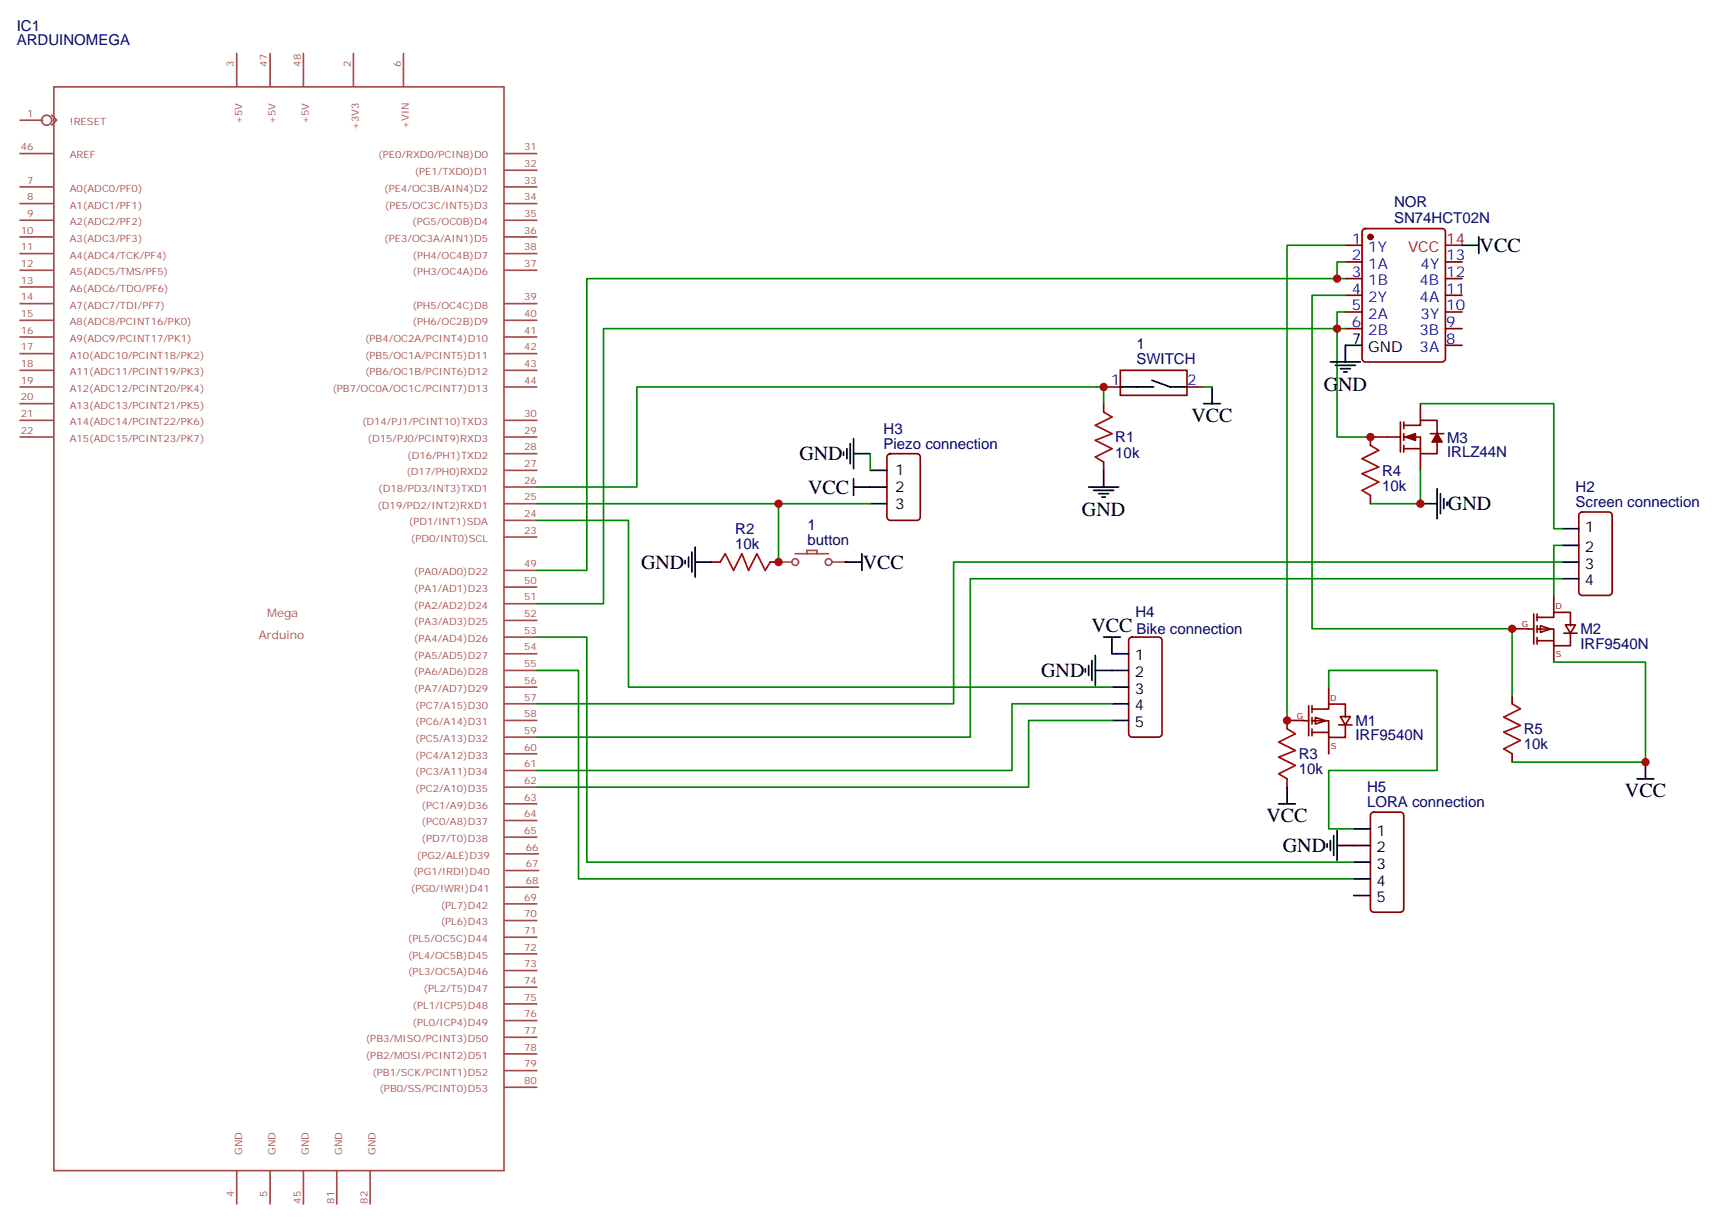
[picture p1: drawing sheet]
<svg xmlns="http://www.w3.org/2000/svg" width="364mm" height="259mm" viewBox="0 0 364 259" stroke-linecap="round" stroke-linejoin="round" font-family="sans-serif">
<g fill="none" stroke="#a64a4a" stroke-width=".35">
<path d="M11.4 18.4h95.2v229.3h-95.2zM50.1 11.3v7M57.1 11.3v7M64.2 11.3v7M74.8 11.3v7M85.4 11.3v7M4.2 32.5h7M4.2 39.5h7M4.2 25.4h4.9M10.9 24.4l1.1 1-1.1 1.1M106.7 32.5h6.9M106.7 39.5h6.9"/>
<path d="M106.7 36h6.9M4.2 53.7h7M4.2 50.1h7M4.2 46.6h7M4.2 43.1h7M4.2 57.2h7M106.7 53.7h6.9M106.7 50.1h6.9M106.7 46.6h6.9M106.7 43.1h6.9M106.7 57.2h6.9M4.2 71.3h7"/>
<path d="M4.2 74.8h7M4.2 78.4h7M4.2 60.7h7M4.2 64.2h7M4.2 67.8h7M106.7 71.3h6.9M106.7 74.8h6.9M106.7 78.4h6.9M106.7 64.2h6.9M106.7 67.8h6.9M4.2 81.9h7M4.2 92.5h7"/>
<path d="M4.2 88.9h7M4.2 85.4h7M106.7 81.9h6.9M106.7 99.5h6.9M106.7 96h6.9M106.7 92.5h6.9M106.7 88.9h6.9M106.7 113.6h6.9M106.7 110.1h6.9M106.7 106.6h6.9M106.7 103h6.9M106.7 138.3h6.9"/>
<path d="M106.7 134.8h6.9M106.7 131.3h6.9M106.7 127.7h6.9M106.7 124.2h6.9M106.7 120.7h6.9M106.7 145.4h6.9M106.7 141.9h6.9M106.7 159.5h6.9M106.7 156h6.9M106.7 152.4h6.9M106.7 148.9h6.9M106.7 173.6h6.9"/>
<path d="M106.7 170.1h6.9M106.7 166.5h6.9M106.7 163h6.9M106.7 177.1h6.9M106.7 198.3h6.9M106.7 194.8h6.9M106.7 191.2h6.9M107 187.7h6.9M107 184.2h6.9M107 180.7h6.9M106.7 219.5h6.9M106.7 215.9h6.9"/>
<path d="M106.7 212.4h6.9M106.7 208.9h6.9M106.7 205.4h6.9M106.7 201.8h6.9M106.7 226.5h6.9M106.7 230h6.9M106.7 223h6.9M50.1 247.8v6.9M57.1 247.8v6.9M64.2 247.8v6.9M71.3 247.8v6.9M78.3 247.8v6.9"/>
<circle cx="9.9" cy="25.4" r="1.06"/>
</g>
<g fill="#870000" stroke="#870000" stroke-width=".35">
<path d="M297.4 92.5l2.1-.7v1.4z"/>
<path d="M304.1 91.8l1.1 1.7h-2.2z"/>
</g>
<path d="M290 92.5h6.3M296.3 89.3v6.3M297 90h3.6v-1.1h3.5v2.9M297 92.5h3.6v3.5h3.5v-2.5M297 94.9h3.6M297 89.3v1.4M297 91.8v1.4M297 94.2v1.4M300.6 85.4v3.5M300.6 96v3.5M302.7 91.8h2.8M283.3 153.4h2.8" fill="none" stroke="#870000" stroke-width=".35"/>
<path d="M283.6 151.6h2.1l-1 1.8z" fill="#fff" stroke="#870000" stroke-width=".35"/>
<g fill="none" stroke="#870000" stroke-width=".35">
<path d="M330.9 134h2.8M272.3 152.4h3.6M275.9 152.5h1M276.9 149.3v6.4M277.6 152.5h3.6v3.5h3.5v-2.4M277.6 150h3.6v-1h3.5v2.8M277.6 149.3v1.4M277.6 151.8v1.4M277.6 154.3v1.4M277.6 155h3.6M278.3 151.8l2.2 .7-2.2 .7zM281.2 145.4v3.5"/>
<path d="M281.2 156v3.5"/>
</g>
<path d="M331.3 132.2h2.1l-1.1 1.8z" fill="#fff" stroke="#870000" stroke-width=".35"/>
<path d="M320 133h3.5M323.5 133.1h1M324.5 129.9v6.4M325.3 133.1h3.5v3.5h3.5v-2.4M325.3 130.6h3.5v-1h3.5v2.8M325.3 129.9v1.4M325.3 132.4v1.4M325.3 134.9v1.4M325.3 135.6h3.5M326 132.4l2.1 .7-2.1 .7zM328.8 126v3.5M328.8 136.6v3.5" fill="none" stroke="#870000" stroke-width=".35"/>
<g fill="none" stroke="#a64a4a" stroke-width=".35">
<path d="M164.7 118.9h2.9M168.3 117.2h7M170.7 117.2v-.7h2.2v.7M176 118.9h2.9"/>
<circle cx="168.3" cy="118.9" r=".71"/>
<circle cx="175.3" cy="118.9" r=".71"/>
</g>
<g fill="#a64a4a">
<circle cx="178.9" cy="118.9" r=".18"/>
<circle cx="164.7" cy="118.9" r=".18"/>
</g>
<path d="M233.5 87.2l1.8 1-3.5 1.8 3.5 1.8-3.5 1.4 3.5 1.7-3.5 1.8 1.7 1.1M290 94.2l1.7 1.1-3.5 1.7 3.5 1.8-3.5 1.4 3.5 1.8-3.5 1.8 1.8 1M152.4 118.9l1.1-1.7 1.7 3.5 1.8-3.5 1.4 3.5 1.8-3.5 1.7 3.5 1.1-1.8M272.3 154.2l1.8 1.1-3.5 1.7 3.5 1.8-3.5 1.4 3.5 1.8-3.5 1.7 1.7 1.1M320 148.9l1.7 1.1-3.5 1.7 3.5 1.8-3.5 1.4 3.5 1.8-3.5 1.7 1.8 1.1" fill="none" stroke="#a10000" stroke-width=".35"/>
<g fill="none" stroke="#870000" stroke-width=".35">
<path d="M284.7 55.4h3.5M284.7 58.9h3.5M284.7 51.9h3.5M288.5 48.6l.4-.2h16.3a.71 .71 0 0 1 .7 .7v26.8a.76 .76 0 0 1-.7 .7h-16.3a.76 .76 0 0 1-.7-.7v-26.8zM305.9 55.4h3.5M305.9 58.9h3.5M237.1 78.4h14.1v5.2h-14.1zM284.7 62.5h3.5M284.7 66h3.5M284.7 69.5h3.5M305.9 62.5h3.5M305.9 66h3.5"/>
<path d="M305.9 69.5h3.5M305.9 73.1h3.5M187.9 96.2l.5-.2h5.6a.71 .71 0 0 1 .7 .7v12.7a.76 .76 0 0 1-.7 .7h-5.6a.76 .76 0 0 1-.7-.7v-12.7zM233.5 85.4v1.8M233.5 97.8v1.7M233.5 81.9h3.6M251.2 81.9h3.5M290 92.5v1.7M150.6 118.9h1.8M163 118.9h1.7M290 104.8v1.8M334.3 108.5l.5-.2h5.6a.71 .71 0 0 1 .7 .7v16.3a.76 .76 0 0 1-.7 .7h-5.6a.76 .76 0 0 1-.7-.7v-16.3z"/>
<path d="M239.1 135l.4-.2h5.7a.71 .71 0 0 1 .7 .7v19.8a.76 .76 0 0 1-.7 .7h-5.7a.76 .76 0 0 1-.7-.7v-19.8zM272.3 152.4v1.8M320 147.1v1.8M320 159.5v1.8M272.3 164.8v1.7M290.2 172l.5-.2h5.6a.71 .71 0 0 1 .7 .7v19.8a.76 .76 0 0 1-.7 .7h-5.6a.76 .76 0 0 1-.7-.7v-19.8z"/>
</g>
<g fill="none" stroke="#000" stroke-width=".35">
<path d="M309.4 51.9h3.5M312.9 50.1v3.6M281.5 76.6h6.4M282.6 77.3h4.2M283.6 78h2.2M284.3 78.7h.7M288.2 73.1h-3.5v3.5M178.5 95.6v.7M179.2 94.9v2.1M179.9 93.9v4.2M180.6 92.8v6.4M180.6 96h3.5"/>
<path d="M184.1 99.5h3.6M233.5 99.5v3.5M237.1 81.9h7M243.8 80.5l3.8 1.4h3.6M254.7 85.4h3.5M256.5 81.9v3.5M145 118.6v.7M145.7 117.9v2.1M146.4 116.8v4.2M147.1 118.9h3.5M147.1 115.7v6.4M178.9 118.9h3.5"/>
<path d="M180.6 103h7.1M180.6 101.3v3.5M182.4 117.2v3.5M184.1 106.6h3.6M230.4 103h6.3M231.4 103.8h4.3M232.5 104.5h2.1M233.2 105.2h.7M300.6 106.6h3.5M304.1 103.4v6.3M304.8 104.5v4.2M305.5 105.5v2.1"/>
<path d="M306.2 106.2v.7M330.6 111.9h3.5M330.6 115.4h3.5M330.6 118.9h3.5M231.1 139.7v4.3M231.8 138.7v6.3M233.5 134.8h3.6M235.3 134.8v3.5h3.5M330.6 122.4h3.5M229.7 141.5v.7M230.4 140.8v2.1M231.8 141.9h7"/>
<path d="M235.3 145.4h3.5M235.3 148.9h3.5M235.3 152.4h3.5M270.6 170.1h3.5M272.3 166.5v3.6M280.8 178.5v.7M281.5 177.8v2.2M282.2 176.8v4.2M282.9 178.9h7.1M282.9 175.7v6.4M286.5 175.4h3.5M346.4 164.8h3.6"/>
<path d="M348.2 161.3v3.5M286.5 182.4h3.5M286.5 185.9h3.5M286.5 189.5h3.5"/>
</g>
<path d="M305.9 51.9h3.5" fill="none" stroke="#f00" stroke-width=".35"/>
<circle cx="290" cy="50.1" r=".53" fill="#870000" stroke="#870000" stroke-width=".35"/>
<g fill="none" stroke="#008700" stroke-width=".35">
<path d="M282.9 58.9h-158.7v61.8h-10.6M284.7 55.4h-1.8v3.5h1.8M284.7 51.9h-12.4v100.5M284.7 66h-1.8v3.5h1.8M284.7 62.5h-7.1v70.5h42.4v14.1M184.1 96v3.5M233.5 85.4v-3.5h-98.7v21.1h-21.2M254.7 81.9h1.8M290 92.5h-7.1v-23h-155.2v58.2h-14.1M300.6 85.4h28.2v26.5h1.8M300.6 99.5v7.1h-10.6M113.6 110.1h19.4v35.3h102.3"/>
<path d="M113.6 106.6h51.1v12.3M164.7 106.6h19.4M330.6 115.4h-1.8v10.6M330.6 118.9h-128.8v30h-88.2M113.6 134.8h10.6v47.6h162.3M330.6 122.4h-125.3v33.6h-91.7M113.6 141.9h8.8v44h164.1M235.3 148.9h-21.2v14.1h-100.5M235.3 152.4h-17.6v14.1h-104.1M281.2 145.4v-3.5h22.9v21.1h-22.9v12.4h5.3M328.8 140.1h19.4v21.2h-28.2"/>
</g>
<g fill="#c00">
<circle cx="300.6" cy="106.6" r=".88"/>
<circle cx="290" cy="92.5" r=".88"/>
<circle cx="282.9" cy="69.5" r=".88"/>
<circle cx="272.3" cy="152.4" r=".88"/>
<circle cx="282.9" cy="58.9" r=".88"/>
<circle cx="348.2" cy="161.3" r=".88"/>
<circle cx="320" cy="133" r=".88"/>
<circle cx="164.7" cy="118.9" r=".88"/>
<circle cx="164.7" cy="106.6" r=".88"/>
<circle cx="233.5" cy="81.9" r=".88"/>
</g>
<g font-size="4.2">
<text x="313.1" y="53.4">VCC</text>
<text x="280.1" y="82.7">GND</text>
<text x="252.1" y="89.3">VCC</text>
<text x="169.2" y="97.4">GND</text>
<text x="171" y="104.5">VCC</text>
<text x="306.4" y="108">GND</text>
<text x="229" y="109.2">GND</text>
<text x="135.6" y="120.3">GND</text>
<text x="182.6" y="120.4">VCC</text>
<text x="230.9" y="133.7">VCC</text>
<text x="220.3" y="143.3">GND</text>
<text x="268" y="174">VCC</text>
<text x="343.8" y="168.7">VCC</text>
<text x="271.5" y="180.4">GND</text>
</g>
<g font-size="3.2" fill="#000080">
<text x="3.5" y="9.6">ARDUINOMEGA</text>
<text x="3.5" y="6.5">IC1</text>
<text x="295" y="47.1">SN74HCT02N</text>
<text x="295" y="43.9">NOR</text>
<text x="240.5" y="77.1">SWITCH</text>
<text x="240.5" y="73.9">1</text>
<text x="187" y="94.9">Piezo connection</text>
<text x="187" y="91.7">H3</text>
<text x="236" y="93.6">R1</text>
<text x="306.2" y="93.6">M3</text>
<text x="236" y="96.8">10k</text>
<text x="292.5" y="100.7">R4</text>
<text x="306.2" y="96.7">IRLZ44N</text>
<text x="292.5" y="103.9">10k</text>
<text x="333.4" y="107.3">Screen connection</text>
<text x="333.4" y="104.1">H2</text>
<text x="155.6" y="112.9">R2</text>
<text x="170.9" y="112.2">1</text>
<text x="155.6" y="116.1">10k</text>
<text x="170.9" y="115.4">button</text>
<text x="240.3" y="130.6">H4</text>
<text x="240.5" y="134.2">Bike connection</text>
<text x="334.4" y="137.3">IRF9540N</text>
<text x="334.4" y="134.2">M2</text>
<text x="286.8" y="153.6">M1</text>
<text x="322.4" y="155.3">R5</text>
<text x="274.8" y="160.6">R3</text>
<text x="286.8" y="156.7">IRF9540N</text>
<text x="322.4" y="158.5">10k</text>
<text x="274.8" y="163.8">10k</text>
<text x="289.3" y="167.6">H5</text>
<text x="289.3" y="170.8">LORA connection</text>
</g>
<g font-size="3.2" fill="#00f">
<text x="286" y="51.5">1</text>
<text x="289.5" y="53.3">1Y</text>
<text x="286" y="58.6">3</text>
<text x="286" y="55.1">2</text>
<text x="289.5" y="56.8">1A</text>
<text x="300.6" y="56.8">4Y</text>
<text x="306" y="55.1">13</text>
<text x="306" y="58.6">12</text>
<text x="286" y="65.7">5</text>
<text x="286" y="62.1">4</text>
<text x="289.5" y="63.9">2Y</text>
<text x="289.5" y="60.4">1B</text>
<text x="300.4" y="60.4">4B</text>
<text x="300.4" y="63.9">4A</text>
<text x="306" y="62.1">11</text>
<text x="306" y="65.7">10</text>
<text x="286" y="69.2">6</text>
<text x="289.5" y="70.9">2B</text>
<text x="289.5" y="67.4">2A</text>
<text x="300.4" y="70.9">3B</text>
<text x="300.6" y="67.4">3Y</text>
<text x="306" y="69.2">9</text>
<text x="300.4" y="74.5">3A</text>
<text x="306" y="72.7">8</text>
<text x="235" y="81.5">1</text>
<text x="251.2" y="81.5">2</text>
</g>
<g font-size="3.2" fill="#f00">
<text x="298" y="53.3">VCC</text>
<text x="306" y="51.5">14</text>
</g>
<g font-size="3.2">
<text x="286" y="72.7">7</text>
<text x="289.5" y="74.5">GND</text>
<text x="189.4" y="100.6">1</text>
<text x="189.4" y="107.6">3</text>
<text x="189.4" y="104.1">2</text>
<text x="335.4" y="112.6">1</text>
<text x="335.4" y="116.8">2</text>
<text x="335.4" y="120.3">3</text>
<text x="335.4" y="123.9">4</text>
<text x="240.1" y="139.7">1</text>
<text x="240.1" y="143.3">2</text>
<text x="240.1" y="146.8">3</text>
<text x="240.1" y="150.3">4</text>
<text x="240.1" y="153.8">5</text>
<text x="291.3" y="176.8">1</text>
<text x="291.3" y="180.3">2</text>
<text x="291.3" y="183.8">3</text>
<text x="291.3" y="187.4">4</text>
<text x="291.3" y="190.9">5</text>
</g>
<g font-size="2.5" fill="#a54b4b">
<text x="56.6" y="130.6">Mega</text>
<text x="54.8" y="135.1">Arduino</text>
</g>
<g font-size="2.1" fill="#a54b4b">
<text x="49.5" y="14.1" transform="rotate(-90 49.5 14.1)">3</text>
<text x="56.6" y="14.1" transform="rotate(-90 56.6 14.1)">47</text>
<text x="63.6" y="14.1" transform="rotate(-90 63.6 14.1)">48</text>
<text x="74.2" y="14.1" transform="rotate(-90 74.2 14.1)">2</text>
<text x="84.8" y="14.1" transform="rotate(-90 84.8 14.1)">6</text>
<text x="5.8" y="24.7">1</text>
<text x="14.8" y="26.5">!RESET</text>
<text x="51.2" y="26.3" transform="rotate(-90 51.2 26.3)">+5V</text>
<text x="58.3" y="26.3" transform="rotate(-90 58.3 26.3)">+5V</text>
<text x="65.4" y="26.3" transform="rotate(-90 65.4 26.3)">+5V</text>
<text x="75.9" y="27.6" transform="rotate(-90 75.9 27.6)">+3V3</text>
<text x="86.5" y="27.4" transform="rotate(-90 86.5 27.4)">+VIN</text>
<text x="4.4" y="31.8">46</text>
<text x="14.8" y="33.5">AREF</text>
<text x="80" y="33.5">(PE0/RXD0/PCIN8)D0</text>
<text x="110.9" y="31.8">31</text>
<text x="110.9" y="35.3">32</text>
<text x="5.8" y="38.9">7</text>
<text x="14.8" y="40.6">A0(ADC0/PF0)</text>
<text x="81.3" y="40.6">(PE4/OC3B/AIN4)D2</text>
<text x="87.7" y="37.1">(PE1/TXD0)D1</text>
<text x="110.9" y="38.9">33</text>
<text x="5.8" y="45.9">9</text>
<text x="5.8" y="42.4">8</text>
<text x="14.8" y="47.6">A2(ADC2/PF2)</text>
<text x="14.8" y="44.1">A1(ADC1/PF1)</text>
<text x="81.4" y="44.1">(PE5/OC3C/INT5)D3</text>
<text x="87.2" y="47.6">(PG5/OC0B)D4</text>
<text x="110.9" y="42.4">34</text>
<text x="110.9" y="45.9">35</text>
<text x="4.4" y="53">11</text>
<text x="4.4" y="49.4">10</text>
<text x="14.8" y="51.2">A3(ADC3/PF3)</text>
<text x="81.3" y="51.2">(PE3/OC3A/AIN1)D5</text>
<text x="110.9" y="53">38</text>
<text x="110.9" y="49.4">36</text>
<text x="4.4" y="56.5">12</text>
<text x="14.8" y="54.7">A4(ADC4/TCK/PF4)</text>
<text x="14.8" y="58.2">A5(ADC5/TMS/PF5)</text>
<text x="87.3" y="54.7">(PH4/OC4B)D7</text>
<text x="87.3" y="58.2">(PH3/OC4A)D6</text>
<text x="110.9" y="56.5">37</text>
<text x="4.4" y="60">13</text>
<text x="4.4" y="63.5">14</text>
<text x="14.8" y="61.8">A6(ADC6/TDO/PF6)</text>
<text x="14.8" y="65.3">A7(ADC7/TDI/PF7)</text>
<text x="87.3" y="65.3">(PH5/OC4C)D8</text>
<text x="110.9" y="63.5">39</text>
<text x="4.4" y="67.1">15</text>
<text x="4.4" y="70.6">16</text>
<text x="14.8" y="68.8">A8(ADC8/PCINT16/PK0)</text>
<text x="87.3" y="68.8">(PH6/OC2B)D9</text>
<text x="110.9" y="70.6">41</text>
<text x="110.9" y="67.1">40</text>
<text x="4.4" y="74.1">17</text>
<text x="4.4" y="77.7">18</text>
<text x="14.8" y="72.3">A9(ADC9/PCINT17/PK1)</text>
<text x="14.8" y="75.9">A10(ADC10/PCINT18/PK2)</text>
<text x="77.3" y="72.3">(PB4/OC2A/PCINT4)D10</text>
<text x="77.3" y="75.9">(PB5/OC1A/PCINT5)D11</text>
<text x="110.9" y="74.1">42</text>
<text x="110.9" y="77.7">43</text>
<text x="4.4" y="81.2">19</text>
<text x="14.8" y="79.4">A11(ADC11/PCINT19/PK3)</text>
<text x="14.8" y="82.9">A12(ADC12/PCINT20/PK4)</text>
<text x="70.3" y="82.9">(PB7/OC0A/OC1C/PCINT7)D13</text>
<text x="77.2" y="79.4">(PB6/OC1B/PCINT6)D12</text>
<text x="110.9" y="81.2">44</text>
<text x="4.4" y="84.7">20</text>
<text x="4.4" y="88.2">21</text>
<text x="14.8" y="86.4">A13(ADC13/PCINT21/PK5)</text>
<text x="14.8" y="90">A14(ADC14/PCINT22/PK6)</text>
<text x="76.6" y="90">(D14/PJ1/PCINT10)TXD3</text>
<text x="110.9" y="88.2">30</text>
<text x="4.4" y="91.8">22</text>
<text x="14.8" y="93.5">A15(ADC15/PCINT23/PK7)</text>
<text x="77.8" y="93.5">(D15/PJ0/PCINT9)RXD3</text>
<text x="110.9" y="95.3">28</text>
<text x="110.9" y="91.8">29</text>
<text x="86" y="100.6">(D17/PH0)RXD2</text>
<text x="86.2" y="97">(D16/PH1)TXD2</text>
<text x="110.9" y="98.8">27</text>
<text x="79.9" y="107.6">(D19/PD2/INT2)RXD1</text>
<text x="80" y="104.1">(D18/PD3/INT3)TXD1</text>
<text x="110.9" y="105.9">25</text>
<text x="110.9" y="102.4">26</text>
<text x="86.5" y="111.1">(PD1/INT1)SDA</text>
<text x="110.9" y="112.9">23</text>
<text x="110.9" y="109.4">24</text>
<text x="86.9" y="114.7">(PD0/INT0)SCL</text>
<text x="110.9" y="120">49</text>
<text x="87.6" y="125.3">(PA1/AD1)D23</text>
<text x="87.6" y="121.7">(PA0/AD0)D22</text>
<text x="110.9" y="123.5">50</text>
<text x="87.6" y="128.8">(PA2/AD2)D24</text>
<text x="110.9" y="130.6">52</text>
<text x="110.9" y="127">51</text>
<text x="87.6" y="135.8">(PA4/AD4)D26</text>
<text x="87.6" y="132.3">(PA3/AD3)D25</text>
<text x="110.9" y="137.6">54</text>
<text x="110.9" y="134.1">53</text>
<text x="87.6" y="142.9">(PA6/AD6)D28</text>
<text x="87.6" y="139.4">(PA5/AD5)D27</text>
<text x="110.9" y="141.2">55</text>
<text x="87.6" y="146.4">(PA7/AD7)D29</text>
<text x="87.9" y="149.9">(PC7/A15)D30</text>
<text x="110.9" y="144.7">56</text>
<text x="110.9" y="148.2">57</text>
<text x="87.9" y="153.5">(PC6/A14)D31</text>
<text x="110.9" y="155.3">59</text>
<text x="110.9" y="151.7">58</text>
<text x="87.9" y="160.5">(PC4/A12)D33</text>
<text x="87.9" y="157">(PC5/A13)D32</text>
<text x="110.9" y="158.8">60</text>
<text x="87.9" y="167.6">(PC2/A10)D35</text>
<text x="87.9" y="164.1">(PC3/A11)D34</text>
<text x="110.9" y="165.9">62</text>
<text x="110.9" y="162.3">61</text>
<text x="89.2" y="171.1">(PC1/A9)D36</text>
<text x="110.9" y="172.9">64</text>
<text x="110.9" y="169.4">63</text>
<text x="89.2" y="178.2">(PD7/T0)D38</text>
<text x="89.2" y="174.6">(PC0/A8)D37</text>
<text x="110.9" y="176.4">65</text>
<text x="111.3" y="180">66</text>
<text x="87.4" y="185.2">(PG1/!RD!)D40</text>
<text x="88.2" y="181.7">(PG2/ALE)D39</text>
<text x="111.3" y="183.5">67</text>
<text x="87" y="188.8">(PG0/!WR!)D41</text>
<text x="110.9" y="190.5">69</text>
<text x="111.3" y="187">68</text>
<text x="93.3" y="195.8">(PL6)D43</text>
<text x="93.3" y="192.3">(PL7)D42</text>
<text x="110.9" y="197.6">71</text>
<text x="110.9" y="194.1">70</text>
<text x="86.3" y="199.3">(PL5/OC5C)D44</text>
<text x="86.4" y="202.9">(PL4/OC5B)D45</text>
<text x="110.9" y="201.1">72</text>
<text x="86.4" y="206.4">(PL3/OC5A)D46</text>
<text x="89.6" y="209.9">(PL2/T5)D47</text>
<text x="110.9" y="208.2">74</text>
<text x="110.9" y="204.7">73</text>
<text x="87.3" y="213.4">(PL1/ICP5)D48</text>
<text x="110.9" y="215.2">76</text>
<text x="110.9" y="211.7">75</text>
<text x="77.4" y="220.5">(PB3/MISO/PCINT3)D50</text>
<text x="87.3" y="217">(PL0/ICP4)D49</text>
<text x="110.9" y="218.8">77</text>
<text x="77.4" y="224">(PB2/MOSI/PCINT2)D51</text>
<text x="78.8" y="227.6">(PB1/SCK/PCINT1)D52</text>
<text x="110.9" y="225.8">79</text>
<text x="110.9" y="222.3">78</text>
<text x="80.3" y="231.1">(PB0/SS/PCINT0)D53</text>
<text x="110.9" y="229.4">80</text>
<text x="51.2" y="244.3" transform="rotate(-90 51.2 244.3)">GND</text>
<text x="58.3" y="244.3" transform="rotate(-90 58.3 244.3)">GND</text>
<text x="65.4" y="244.3" transform="rotate(-90 65.4 244.3)">GND</text>
<text x="72.4" y="244.3" transform="rotate(-90 72.4 244.3)">GND</text>
<text x="79.5" y="244.3" transform="rotate(-90 79.5 244.3)">GND</text>
<text x="49.5" y="253.3" transform="rotate(-90 49.5 253.3)">4</text>
<text x="56.6" y="253.3" transform="rotate(-90 56.6 253.3)">5</text>
<text x="63.6" y="254.7" transform="rotate(-90 63.6 254.7)">45</text>
<text x="70.7" y="254.7" transform="rotate(-90 70.7 254.7)">81</text>
<text x="77.7" y="254.7" transform="rotate(-90 77.7 254.7)">82</text>
</g>
<g font-size="1.8" fill="#800">
<text x="329.1" y="128.9">D</text>
<text x="329.2" y="139.1">S</text>
<text x="281.5" y="148.3">D</text>
<text x="281.6" y="158.5">S</text>
</g>
<g font-size="1.8" fill="#600">
<text x="322" y="132.7">G</text>
<text x="274.4" y="152.1">G</text>
</g>
</svg>
